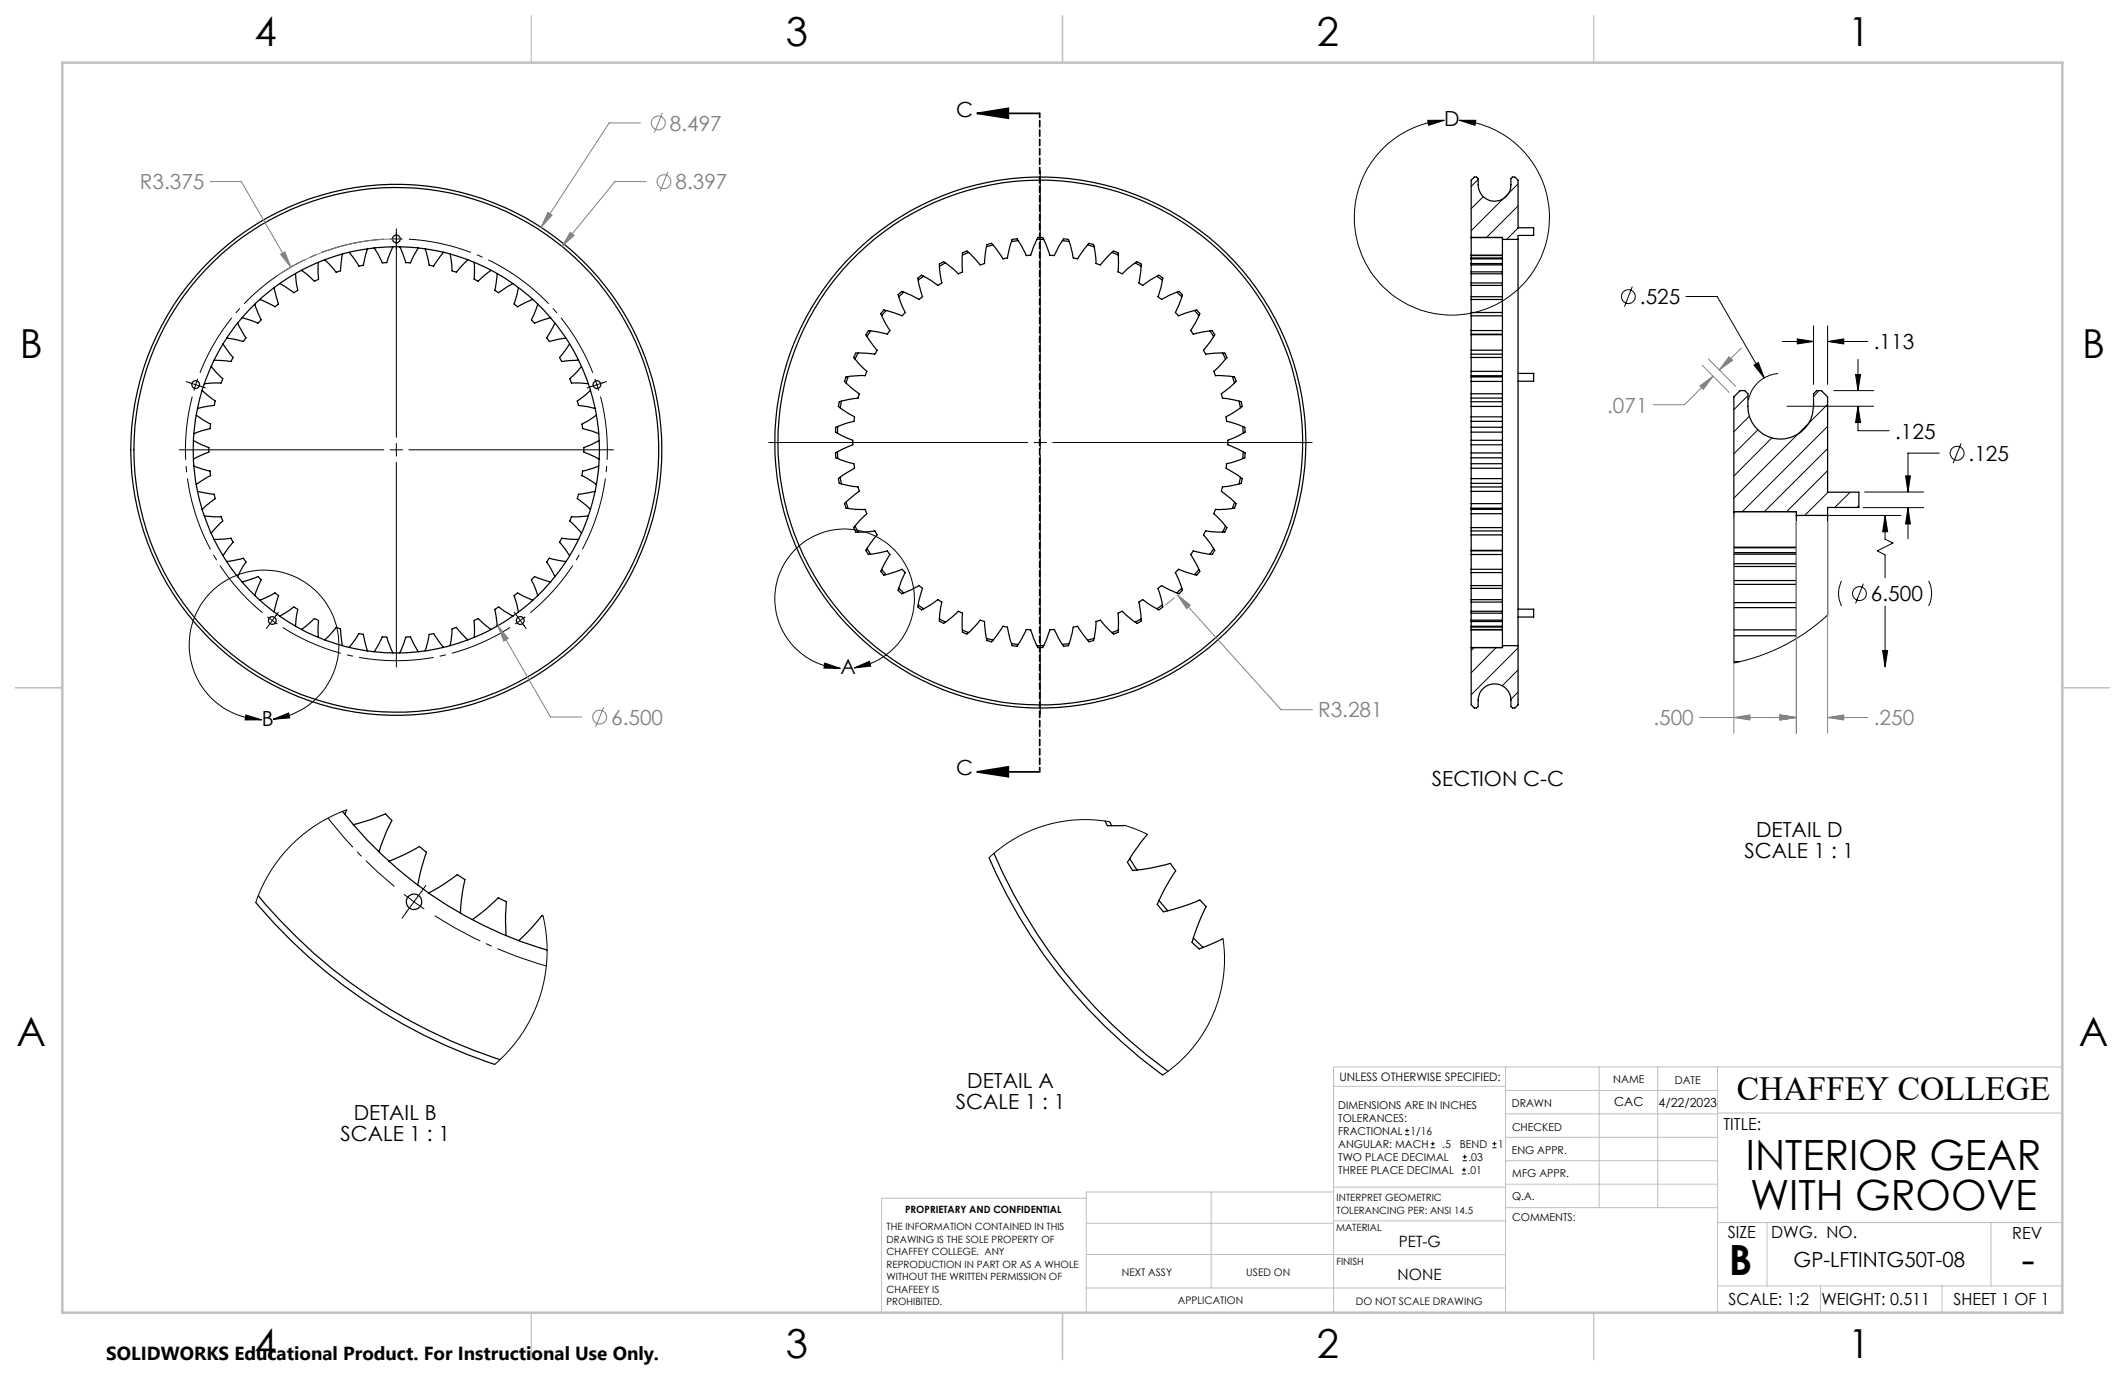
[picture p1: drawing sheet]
<svg xmlns="http://www.w3.org/2000/svg" width="432mm" height="279mm" viewBox="0 0 432 279" stroke-linecap="round" stroke-linejoin="round" font-family="sans-serif">
<g fill="none" stroke="#000" stroke-width=".25">
<path d="M55.7 58.4l.6 2.5a.79 .79 0 0 1-.2 1.3l-.2 .1-3.1-1.4M60 55.6l.5 3.4-.2 .1a.81 .81 0 0 1-1.3-.1l-2.2-1.4M64.7 53.3v2.6a.79 .79 0 0 1-.6 1.1l-.2 .2-2.7-2.3M69.6 51.6l-.3 2.6a.84 .84 0 0 1-.9 1.1h-.1l-2.3-2.5M74.7 50.6l-.7 2.5a.81 .81 0 0 1-.8 .9l-.3 .1-2-2.8M79.8 50.1l-1.2 3.3h-.9l-1.7-3M81.2 50.1l1.2 3.3h.3a.77 .77 0 0 0 1-.8l1.3-2.2M86.4 50.6l.8 3.3 .7 .1 .2 .1 2-2.8M91.5 51.6l.3 2.6a.75 .75 0 0 0 .7 1l.2 .1 2.4-2.5M96.4 53.3v2.6a.83 .83 0 0 0 .5 1.1l.3 .2 2.6-2.3M101 55.6l-.5 3.4 .3 .1a.77 .77 0 0 0 1.2-.1l2.2-1.4M105.3 58.4l-.8 3.4 .1 .1a.77 .77 0 0 0 1.3 0l2.4-1"/>
<path d="M182.5 59.9l.2-.2a.93 .93 0 0 1 1.4-.2l2.7 1.4 .7-.6-.8-2.8a.93 .93 0 0 1 .4-1.4l.2-.2 .8 .5 2.5 1.6 .8-.5-.5-2.9a.88 .88 0 0 1 .6-1.3l.2-.1 .5 .2 2.5 2.2 .9-.4-.1-2.9a.92 .92 0 0 1 .8-1.2l.2-.1 .7 .6 2 2.2 .9-.2 .1-2 .4-1.9 .9-.2 2.3 3.1 .9-.2 .7-2.8a.94 .94 0 0 1 1-1.1h.3l.7 1.2 1.1 2.2h.9l1.5-3.6h1l.6 1.3 .8 2.3h.7h.2l.9-1.7 1-1.7h.3a.94 .94 0 0 1 1 1.1l.7 2.8 .3 .1 .6 .1 1.7-2.4a.93 .93 0 0 1 1.4-.5l.3 .9 .3 3 .9 .2 2.7-2.8 .3 .1 .6 .3 .1 1.9-.1 1.9 .1 .1 .7 .3 3-2.4 .9 .5-.4 3.9 .7 .4 1.6-1.1 1.7-1 .8 .6-.4 1.9-.6 1.9 .7 .6 1.7-1 1.9-.7 .7 .7-.8 2.3-.7 1.3 .7 .7 2.3-.8 1.4-.4 .1 .1 .5 .6-.8 1.8-1.1 1.7 .6 .7 3.8-.7 .5 .8-1 1.6-1.3 1.6 .3 .4 .2 .4 1.9-.2h2l.4 .8-2.7 2.9 .4 .8 3.9 .3 .2 .8a10.9 10.9 0 0 1-2.9 2.6l.2 .9 3.3 .6 .5 .1 .1 .3a.89 .89 0 0 1-.7 1.3l-1.6 1a.84 .84 0 0 0-.8 1.2v.2l1.9 .5 1.8 .7 .1 1-3.5 1.7v.9l3.5 1.6-.1 1-1.8 .7-1.9 .5-.1 .9 2.5 1.6a.96 .96 0 0 1 .6 1.4l-1.4 .5-2.4 .4-.2 .8 .4 .3a9.9 9.9 0 0 1 2.5 2.3l-.2 .9-2 .2h-1.9l-.4 .9 2.7 2.8-.4 .9-3.9-.2-.2 .4-.3 .4 1.3 1.5 1 1.6-.5 .9-3.8-.8-.6 .8 1.9 3.4-.5 .7-.1 .1-.5-.1-3.2-1.1-.7 .6 .7 1.4 .8 2.3-.7 .6-1.9-.7-1.7-.9-.7 .6 .6 1.8 .4 1.9-.8 .6-1.7-.9-1.6-1.2-.7 .5 .4 3.9-.9 .5-3-2.5-.7 .3-.1 .1 .1 1.9-.1 2-.6 .2-.3 .1-2.7-2.8-.9 .3-.1 1.5-.4 2.4-.9 .2-2.3-3.2-.9 .2-1 3.8-1 .1-1-1.6-.9-1.8-.8 .1-1.5 3.6h-1l-1.5-3.6-.9-.1-.8 1.8-1 1.6-1-.1-.5-1.4-.5-2.4-.9-.2-2.3 3.2-.9-.2-.4-2-.1-1.9-.9-.3-2.7 2.8-.9-.3v-3.9l-.1-.1-.8-.3-1.4 1.3-1.6 1.2-.7-.4a10 10 0 0 1 .4-4l-.8-.5-2.5 1.7a.98 .98 0 0 1-1.5-.1l.1-1 .8-2.8-.7-.6-3.6 1.6-.7-.6 .8-2.3 .6-1.4v-.1l-.6-.5-3.7 1.2-.6-.8 1.8-3.4-.5-.8-3.8 .8-.6-.9 2.3-3.1-.4-.8-3.9 .2-.4-.9 2.6-2.9-.3-.8h-2l-1.9-.2-.3-1 3-2.5-.2-.7-3.9-.9-.1-.9 3.2-2.2-.1-.9-2.8-.8-.9-.4v-.3v-.7l3.5-1.6v-.9l-3.5-1.7v-1l1.9-.7 1.8-.5 .1-.4v-.5l-3.2-2.1 .1-1 3.9-.7 .2-.8-3-2.6 .3-.9 3.9-.3 .3-.8-2.6-2.9 .4-.8h1.9l2 .2 .1-.2 .3-.6-2.3-3.2 .6-.8 3.8 .7 .1-.2 .4-.5-1-1.7-.8-1.8 .6-.7 3.7 1.2 .6-.7-.6-1.3zM183.7 59.4l-1.1 .9M187.7 56.1l-1.1 .8M192.1 53.4l-1.2 .7M196.9 51.3l-1.4 .5M201.8 49.8l-1.4 .3M206.9 48.9l-1.4 .2M210.7 48.6h1.4M215.9 48.9l1.3 .2M221 49.8l1.3 .3M226 51.3l1.2 .5M230.7 53.4l1.2 .7"/>
<path d="M235.1 56.1l1.1 .8M239.1 59.4l1 .9M298.9 48.3v-11.7l.7-.6h.4l.4 .3a3.7 3.7 0 0 0 2.6 4.5 3.3 3.3 0 0 0 4-3.2v-1.3l.3-.3h.5l.7 .6v9.7h3.1v1.5h-3.1v.8M298.9 48.3h.1M298.9 48.3v3.6M298.9 51.9h.1M298.9 51.9v.5M298.9 52.4v.2M298.9 52.6v1M298.9 53.6v.2M298.9 53.8v1.4M298.9 55.2v.4"/>
<path d="M298.9 55.6v1.9M298.9 57.5v.5M298.9 58v2.3M298.9 48.3h6.4v.3M298.9 51.9h6.4M298.9 52.4h6.4M298.9 52.6h6.4M298.9 53.6h6.4M298.9 53.8h6.4M298.9 55.2h6.4M298.9 55.6h6.4M298.9 57.5h6.4"/>
<path d="M298.9 58h6.4M305.3 48.6h.1M305.3 48.6v3.3M305.3 51.9h.1M305.3 51.9v.5M305.3 52.4v.2M305.3 52.6v1M305.3 53.6v.2M305.3 53.8v1.4M305.3 55.2v.4M305.3 55.6v1.9M305.3 57.5v.5"/>
<path d="M305.3 58v2.3M305.3 48.6h3.2M308.5 48.6v82.6M41.1 79.3l2.6 2.2v.2a.76 .76 0 0 1-1 .8l-2.6 .5M42.9 74.5l1.7 1.9a.83 .83 0 0 1 .4 1.3l-.1 .1-3.4 .2M45.3 69.9l2.1 2.7-.3 .6-.2 .2-3.4-.2M48.3 65.7l1.7 3-.2 .1a.77 .77 0 0 1-1.2 .4l-2.6-.5M51.8 61.8l.9 2.4a.85 .85 0 0 1-.2 1.4l-3.3-1M109.3 61.8l-.9 2.4a.8 .8 0 0 0 .1 1.4l3.4-1M112.8 65.7l-1.7 3 .2 .2 .3 .5 3.4-.7M115.7 69.9l-1.4 2.1a.8 .8 0 0 0-.2 1.3v.1l3.5-.2M118.2 74.5l-1.8 1.9a.83 .83 0 0 0-.3 1.3l3.5 .3"/>
<path d="M120 79.3l-2.7 2.2 .1 .2a.76 .76 0 0 0 1 .8l2.5 .5M172.4 76.5l-.5 1.3M174.3 71.7l-.6 1.3M176.9 67.2l-.7 1.2M180 63.1l-.9 1M242.7 63.1l.9 1M245.9 67.2l.7 1.2M248.4 71.7l.6 1.3M250.4 76.5l.5 1.3M298.9 60.3v.6M298.9 63.5v.7M298.9 60.9v2.6"/>
<path d="M298.9 64.2v3M298.9 67.2v.7M298.9 68v3.2M298.9 71.2v.8M298.9 72.6v2.9M298.9 75.5v.8M298.9 76.3v.3M298.9 77.5v2.5M298.9 72v.6M298.9 76.6v.9M298.9 67.9v.1M298.9 60.3h6.4"/>
<path d="M298.9 60.9h6.4M298.9 63.5h6.4M298.9 67.2h6.4M298.9 67.9h6.4M298.9 68h6.4M298.9 71.2h6.4M298.9 72h6.4M298.9 72.6h6.4M298.9 75.5h6.4M298.9 76.3h6.4M298.9 76.6h6.4M298.9 77.5h6.4"/>
<path d="M305.3 76.3v3.7M305.3 72v3.5M305.3 67.9v3.3M305.3 60.3v.6M305.3 63.5v.7h-6.4M305.3 60.9v2.6M305.3 64.1v3.1M305.3 67.2v.7M305.3 71.2v.8M305.3 75.5v.8M308.5 75.9h3.1M311.6 75.9v1.6h-3.1"/>
<path d="M311.6 75.9h.1M39.3 89.5l1.5 .8 1.6 .6v.3a.76 .76 0 0 1-.8 1l-2.3 1.1M39.4 94.7l3.3 1 .1 1-2.9 1.8M39.9 84.3l2.9 1.9-.1 .9-3.3 1M40.1 99.8l3.4 .6 .1 .5 .1 .4-2.6 2.2M120.9 99.8l-3.4 .6-.2 .9 2.7 2.2M121.2 84.3l-2.9 1.9 .1 .8 3.3 1.1M121.7 94.7l-3.3 1v.1l-.1 .9 2.9 1.8M121.7 89.5l-3.1 1.4v.3a.76 .76 0 0 0 .8 1l2.3 1.1M170.1 91.8l.2 1.4M170.3 86.6l-.2 1.4M170.7 97l.3 1.3"/>
<path d="M171 81.5l-.3 1.4M251.8 81.5l.3 1.4M252.1 97l-.3 1.3M252.5 86.6l.1 1.4M252.6 91.8l-.1 1.4M298.9 99v.8M298.9 99.8v2.5M298.9 80v.9M298.9 98.2v.8M298.9 80.9v.7M298.9 95.1v2.2M298.9 94.2v.9"/>
<path d="M298.9 84.7v.9M298.9 82.6v2.1M298.9 93v1.2M298.9 85.6v1.2M298.9 87.8v1.7M298.9 89.5v.9M298.9 90.4v1.6M298.9 97.3v.9M298.9 81.6v1M298.9 92v1M298.9 86.8v1M298.9 99h6.4"/>
<path d="M298.9 99.8h6.4M298.9 80h6.4M298.9 80.9h6.4M298.9 98.2h6.4M298.9 81.6h6.4M298.9 97.3h6.4M298.9 95.1h6.4M298.9 94.2h6.4M298.9 84.7h6.4M298.9 85.6h6.4M298.9 82.6h6.4M298.9 93h6.4"/>
<path d="M298.9 86.8h6.4M298.9 87.8h6.4M298.9 89.5h6.4M298.9 90.4h6.4M298.9 92h6.4M305.3 99.8v3.7M305.3 95.1v3.9M305.3 90.4v3.8M305.3 85.6v3.9M305.3 80.9v3.8M305.3 99v.8M305.3 80v.9"/>
<path d="M305.3 94.2v.9M305.3 84.7v.9M305.3 89.5v.9M41.5 104.8l2.1 .2h1.3l.4 .9-2.4 2.5M43.5 109.6l3.4-.2 .5 .8-2.1 2.7M46 114.1l3.4-.7 .4 .6 .2 .2-1.7 3M49.2 118.3l3.2-1.1 .2 .1a.76 .76 0 0 1 .1 1.3l-.9 2.4M111.9 118.3l-2.5-.8a.82 .82 0 0 0-1.3 .2l-.1 .1 1.3 3.2M115 114.1l-3.4-.7-.1 .2a.79 .79 0 0 0 0 1.3l1.3 2.3M117.6 109.6l-3.5-.2-.4 .8 2 2.7M119.6 104.8l-3.5 .2-.2 .7-.1 .2 2.4 2.5M171.9 102l.5 1.3"/>
<path d="M173.7 106.9l.6 1.2M176.2 111.4l.7 1.2M179.1 115.7l.9 1.1M182.6 119.5l1.1 1M240.1 119.5l-1 1M243.6 115.7l-.9 1.1M246.6 111.4l-.7 1.2M249 106.9l-.6 1.2M250.9 102l-.5 1.3M298.9 119v.6M298.9 119.6v2.2M298.9 115.7h6.4v.6"/>
<path d="M298.9 115.7v.6M298.9 116.3v2.7M298.9 112.7v3M298.9 111.9v.8M298.9 107.9v.8M298.9 108.7v3.1M298.9 104.4v2.8M298.9 103.5v.9M298.9 103.3v.2M298.9 107.2v.7M298.9 102.3v1M298.9 111.8v.1"/>
<path d="M298.9 119h6.4M298.9 119.6h6.4M298.9 116.3h6.4M298.9 112.7h6.4M298.9 111.9h6.4M298.9 107.9h6.4M298.9 108.7h6.4M298.9 111.8h6.4M298.9 107.2h6.4M298.9 104.4h6.4M298.9 103.5h6.4M298.9 103.3h6.4"/>
<path d="M298.9 102.3h6.4M305.3 108.7v3.2M305.3 104.4v3.5M305.3 119v.6M305.3 119.6v2.2M305.3 116.3v2.7M305.3 112.7v3M305.3 111.9v.8M305.3 107.9v.8M305.3 103.5v.9M352.3 104v-23.4l1.3-1.2h.9l.7 .6v2.6a6.7 6.7 0 0 0 6.6 6.6 6.7 6.7 0 0 0 6.7-6.6v-2.6l.6-.6h1l1.3 1.2v19.4h6.3v3.1h-6.3v1.6M352.3 104h.1"/>
<path d="M352.3 104v7.2M352.3 111.2v.1M352.3 111.3v1M352.3 112.3v.3M352.3 112.6v1.9M352.3 114.5v.6M352.3 115.1v2.9M352.3 118v.7M352.3 118.7v3.7M352.3 104h12.7v.7M352.3 111.2h12.7M352.3 111.3h12.7"/>
<path d="M352.3 112.3h12.7M352.3 112.6h12.7M352.3 114.5h12.7M352.3 115.1h12.7M352.3 118h12.7M352.3 118.7h12.7M365 104.7h.1M365 104.7v6.5M365 111.2v.1M365 111.3v1M365 112.3v.3M365 112.6v1.9"/>
<path d="M365 114.5v.6M365 115.1v2.9M365 118v.7M365 118.7v3.7M365 104.7h6.4M371.4 104.7v20.3M52.8 122l3.1-1.5 .2 .1a.79 .79 0 0 1 .2 1.3l-.6 2.5M56.8 125.2l2.9-1.9 .2 .1a.78 .78 0 0 1 .4 1.3l-.3 2.5M61.2 127.9l2.7-2.2 .7 .3 .1 .1v3.4M66 130l1.8-1.8a.77 .77 0 0 1 1.2-.5l.2 .1 .4 3.4M70.9 131.6l2-2.9 .9 .2 .9 3.4M76 132.4l1.7-3h.7l.2 .1 1.2 3.2"/>
<path d="M85 132.4l-1.6-3h-.7l-.3 .1-1.2 3.2M90.1 131.6l-2-2.9-.9 .2-.8 3.4M95.1 130l-1.8-1.8a.77 .77 0 0 0-1.2-.5l-.2 .1-.4 3.4M99.8 127.9l-2.6-2.2-.3 .1a.77 .77 0 0 0-.5 1.1v2.6M104.2 125.2l-2.9-1.9-.2 .1-.6 .4 .5 3.4M108.3 122l-2.4-1.1a.77 .77 0 0 0-1.3 0l-.1 .2 .8 3.3M186.6 122.9l1.1 .8M190.9 125.8l1.2 .6M195.5 128.1l1.4 .5M200.4 129.7l1.4 .4M205.5 130.8l1.4 .2M210.7 131.2h1.4"/>
<path d="M217.2 130.8l-1.3 .2M222.3 129.7l-1.3 .4M227.2 128.1l-1.2 .5M231.9 125.8l-1.2 .6M236.2 122.9l-1.1 .8M298.9 131.6h.1M298.9 128v3.6M298.9 127.9v.1M298.9 127.2v.2M298.9 126.3v.9M298.9 126v.3M298.9 124.6v1.4"/>
<path d="M298.9 124.2v.4M298.9 122.3v1.9M298.9 121.8v.5M298.9 127.4v.5M298.9 128h6.4M298.9 127.9h6.4M298.9 127.4h6.4M298.9 127.2h6.4M298.9 126.3h6.4M298.9 126h6.4M298.9 124.6h6.4M298.9 124.2h6.4"/>
<path d="M298.9 122.3h6.4M298.9 121.8h6.4M305.3 131.2h.1M305.3 128v3.2M305.3 127.9v.1M305.3 127.4v.5M305.3 127.2v.2M305.3 126.3v.9M305.3 126v.3M305.3 124.6v1.4M305.3 124.2v.4M305.3 122.3v1.9"/>
<path d="M305.3 121.8v.5M305.3 131.2v.4h-6.4M305.3 131.2h3.2M308.5 131.2v12l-.7 .7h-.5l-.3-.4a3.8 3.8 0 0 0-1.8-4.2 3.3 3.3 0 0 0-4.8 3v1.2l-.4 .4h-.4l-.7-.7v-11.6M308.5 123.8h3.1v1.6h-3.1M352.3 122.4v1.1M352.3 128v1.2M352.3 123.5v4.5M352.3 134.4v.3M352.3 129.2v5.2M352.3 128h12.7M352.3 122.4h12.7"/>
<path d="M352.3 123.5h12.7M352.3 129.2h12.7M352.3 134.4h1.2M365 122.4v1.1M365 128v1.2M365 123.5v4.5M365 129.2v.6M69.6 164.9a82.2 82.2 0 0 0 41.6 28.1M70.4 164.6l-.4 .9M71.8 167.6l3.3-1 3.3-1.2 1.2 1.3-1.1 2.4-1.5 4M79 175l3.2-1.4 3-1.6 1.5 1.2a37.8 37.8 0 0 0-1.8 6.6M201 174.3a107.5 107.5 0 0 0 35.3 44.1"/>
<path d="M202 173.4a106.5 106.5 0 0 0 35.3 44.3M224.5 166.8l.5 1 3.6-.1M225.5 167l.4 .8M229.6 174.4l1.4 2.4M233.2 169.5l-1.4 1.7-2.7 4 1.1 1.7a39.2 39.2 0 0 0 7.6-1.5l1.1 1.6a38.4 38.4 0 0 0-3.7 6.8l1.2 1.5a40.1 40.1 0 0 0 7.4-2.4l1.3 1.3a44 44 0 0 0-2.9 7.3l1.5 1.3 4.8-2.1M52 183.4a107.4 107.4 0 0 0 48.5 32.9M52.5 182a106.3 106.3 0 0 0 49.1 33.3M87.1 181.5a36 36 0 0 0 5.8-3.8l1.6 1-.8 4.3-.1 2.6M96 186.9a34 34 0 0 0 5.2-4.5l1.7 .8-.2 2.6 .1 4.3M110.3 186.2l-.2-.1a36.9 36.9 0 0 1-4.7 5M235.5 183l1.8 2.1M242.5 190.6l2 1.9"/>
<circle cx="80.5" cy="48.5" r=".8"/>
<circle cx="39.7" cy="78.2" r=".79"/>
<circle cx="121.3" cy="78.2" r=".8"/>
<circle cx="80.5" cy="91.4" r="53.3"/>
<circle cx="80.5" cy="91.4" r="54"/>
<circle cx="80.5" cy="91.4" r="41.3"/>
<circle cx="211.4" cy="89.9" r="54"/>
<circle cx="211.4" cy="89.9" r="53.3"/>
<circle cx="55.3" cy="126.1" r=".79"/>
<circle cx="105.7" cy="126.1" r=".79"/>
<circle cx="84.1" cy="183.2" r="1.58"/>
</g>
<g fill="none" stroke="#000" stroke-width=".2">
<path d="M211.4 34.7v52.7M290.1 24.4h3.4l-3.2 1.1zM293.5 24.4a19.8 19.8 0 0 0-15.8 29.4 19.8 19.8 0 0 0 33.3 2.2 19.8 19.8 0 0 0-12-31.2l-2.5-.4M296.5 24.4h3.4l-.2 1.1zM300.4 36.5l-1.5 1.4M301.4 39.9l-2.5 2.5M308.5 37.4l-9.6 9.5M79.3 48.6h2.5M80.5 46.5v42.4M308.5 41.8l-6.5 6.5M308.5 46.3l-2.4 2.3M311.6 47.7l-.1 .1"/>
<path d="M331.7 58.2l-1.6 4.1M37.8 77.5l3.9 1.3M40.2 77l-.8 2.4M120.9 77l.8 2.4M123.3 77.5l-4 1.3M342.6 60.3h6.3l9.6 16.5M356.4 74.2l.9-.5 1.2 3.1zM361.3 75.9a6.6 6.6 0 0 0-6 5.4M362.2 69.4h6.3M365.2 68.9l3.3 .5-3.3 .5zM368.5 66.2v11.9M369.6 79.4l-1.1 1.1"/>
<path d="M371.4 69.4l3.2-.5v1zM371.4 66.2v11.9M371.4 69.4h8.2M372.6 79.4h8.1M377 76.1h1.1l-.6 3.3zM377.5 73v6.4M36.4 91.4h41.6M79.3 91.4h2.5M80.5 90.1v2.6M80.5 93.9v41.6M83.1 91.4h41.6M156.2 89.9h52.6"/>
<path d="M210.1 89.9h2.6M211.4 88.7v2.5M211.4 92.5v52.6M213.9 89.9h52.7M355.2 80.4l-2.9 2.9M355.5 84.6l-3.2 3.1M357.3 87.3l-5 4.9M360.1 88.9l-7.8 7.8M363.1 82.5h17.6M371.4 82.2l-19.1 19M371.4 86.6l-17.4 17.4M371.4 91.2l-12.9 12.8"/>
<path d="M371.4 95.6l-8.4 8.4M377.5 82.6l.6 3.3h-1.1zM377.5 82.5v5h6.4M378.9 100h12M387.2 96.7h1l-.5 3.3zM394.1 92.1h-6.4v7.9M398.5 90.1l-1.6 4M366.3 104.7h19.9M371.4 104.6l-.2 .1M371.5 100l-4.8 4.7M374.2 118a5.7 5.7 0 0 0 0 5.2M376 100l-3.2 3.1"/>
<path d="M377.7 102.8l-.4 .3M378.6 103.2h12.3M378.6 118.6l-1.6 4M383 104.7l.6 3.4h-1zM383 104.7v4.9l1.6 .7-3.1 1.6 1.5 .8v4.7M387.7 103.2l.5 3.3h-1zM387.7 103.2v6.3M391.9 118a5.7 5.7 0 0 1 0 5.2M54.3 125.3l1.1 .8M55.4 126.1l1 .7M55.4 126.1l-1.3 1.6M56.6 124.4l-1.2 1.7"/>
<path d="M104.5 124.4l2.4 3.3M106.8 125.3l-2.1 1.5M167.6 134.7l3.1 1.1-3.3-.1zM173.6 135.7a14.2 14.2 0 0 0 9.8-22 14.2 14.2 0 0 0-24.1 .9 14.2 14.2 0 0 0 11.4 21.2M173.6 135.7l3.1-1.3 .2 1zM299.5 131.6l-.6 .6M304 131.6l-5.1 5.1M308.5 131.7l-9.6 9.5M308.5 136.1l-3.2 3.2M371.4 125l-1.8 1.5-2.7 2.1-4.1 2.4-5.2 2.3-5.3 1.4M382.6 132.2h1l-.6 3.3zM383 123.2v12.3"/>
<path d="M50 145.3l3.2 1h-3.4zM55.5 146.2a15.2 15.2 0 0 0 10.8-23.7 15.2 15.2 0 0 0-26 1.2 15.2 15.2 0 0 0 12.9 22.6M55.5 146.2l3.1-1.3 .3 1zM308.5 140.6l-1.5 1.5M70.4 164.6l-3 1.2-2.6 1.5-3.2 2.2-2.5 2.3-2.3 2.6-2.2 3.2-1.5 3-1.1 2.8M86.5 179.9l-2.4 3.3M225.5 167l-3.3-.4h-3.5l-3.8 .5-2.8 .7-2.7 1-3.6 1.8-2.7 1.9-2.1 1.8M228.6 167.7l2.4 .9 2.2 .9M82.1 181.7l2 1.5M84.1 183.2l2.1 1.5M84.1 183.2l-2.4 3.4M110.3 186.2l.7 3.8 .2 4.5-.4 3.7-.9 3.7-1.5 4-2.2 3.9-2.8 3.7-2.9 2.8"/>
<path d="M248.5 190.7l.3 3.1-.2 4.4-.8 4.3-1.2 3.5-1.9 3.7-2.3 3.2-2.5 2.7-2 1.6-1.6 1.2M285.5 230.6h.8M285.5 229.7h.8M285.9 229.3v.9M290.7 233.2h.8M290.7 232.4h.8M291.1 232v.8M297.1 238.5h.8M297.1 237.7h.8M297.2 235.9h.9M297.2 235.1h.9M297.5 237.3v.8"/>
<path d="M297.6 234.6v.9M303.2 233.2h.9M303.2 232.4h.9M303.7 232v.8"/>
<circle cx="330.9" cy="60.3" r="1.4"/>
<circle cx="397.7" cy="92.1" r="1.42"/>
<circle cx="377.8" cy="120.6" r="1.4"/>
</g>
<g fill="none" stroke="#808080" stroke-width=".2">
<path d="M42.7 36.9h6.3l10.1 17.4M130.1 25h-6.3l-13.8 21.2M131.3 36.9h-6.3l-10.8 13.2M134.6 23l-1.6 4M135.7 34.9l-1.6 4M57 51.7l.9-.5 1.2 3.1zM81.3 48.5a43.2 43.2 0 0 0-24.9 7.5M111.3 43.1l.9 .6-2.2 2.5zM115.9 47.2l.8 .6-2.5 2.3zM345.4 78.4l2.7-2-2 2.7zM345.9 74.2l5.5 5.6M347.1 72.9l5.6 5.6"/>
<path d="M348.1 76.4l-5.8 5.8h-6.3M351.3 72.5l.8 .7-2.7 2zM353.9 70.7l-4.5 4.5M352.3 105.2v43.8M365 106v43M371.4 106v43M101.2 127.1l10.7 18.6h6.3M101.2 127.1l2.1 2.7-.9 .5zM238.6 121.5l-1.7 1.4M239.3 120.9l21 23.3h6.4M239.3 120.9l2.6 2.1-.8 .7zM122.7 143.7l-1.7 4"/>
<path d="M345.3 145.8h19.7M352.3 145.8l3.3-.5v1zM361.7 145.3l3.3 .5-3.3 .5zM371.4 145.8h8.2M371.4 145.8l3.3-.5v1z"/>
<circle cx="133.8" cy="25" r="1.41"/>
<circle cx="134.9" cy="36.9" r="1.4"/>
<circle cx="121.8" cy="145.7" r="1.41"/>
</g>
<path d="M78 48.6a42.9 42.9 0 0 0-37.4 27.2M120.5 75.8a42.9 42.9 0 0 0-37.4-27.2M39.1 80.6a42.9 42.9 0 0 0 14.2 43.9M57.4 127.5a42.9 42.9 0 0 0 46.2 0M107.7 124.5a42.9 42.9 0 0 0 14.3-43.9" fill="none" stroke="#000" stroke-width=".2" stroke-dasharray="15.2 1.3 1.3 1.3" stroke-dashoffset="2.3" stroke-linecap="butt"/>
<path d="M66.7 166.2a83.3 83.3 0 0 0 13.4 13.9" fill="none" stroke="#000" stroke-width=".2" stroke-dasharray="15.2 1.3 1.3 1.3" stroke-dashoffset="7.4" stroke-linecap="butt"/>
<path d="M88.3 186.1a84.2 84.2 0 0 0 22.7 10.2" fill="none" stroke="#000" stroke-width=".2" stroke-dasharray="15.2 1.3 1.3 1.3" stroke-dashoffset="4.7" stroke-linecap="butt"/>
<path d="M198.5 23l6.4-1v2zM198.5 23h12.7M198.5 156.8l6.4-1v2zM198.5 156.8h12.7" fill="none" stroke="#000" stroke-width=".35"/>
<path d="M211.3 23v133.8" fill="none" stroke="#000" stroke-width=".35" stroke-dasharray="1.3 .6" stroke-dashoffset=".4"/>
<g fill="none" stroke="#c0c0c0" stroke-width=".2">
<path d="M305.9 216.8v49.9M324.9 216.8v28.6M336.8 216.8v28.6M349 216.8v49.9M419.1 216.8h-148.1v49.9M271 220.7h34.9M305.9 231.1h43.1M305.9 226.3h43.1M305.9 221.6h43.1M305.9 235.9h43.1M349 226.2h70.1M220.7 248.6h50.3"/>
<path d="M220.7 254.9h50.3M220.7 243.5h-41.6v23.2M246.1 242.2v19.5M271 255h34.9M271 248.1h35M271 242.2h-50.3v24.5M271 241.2h35M305.9 240.6h43.1M306 245.4h43M349 248.4h70.1M359.1 248.4v12.9M404.6 248.4v12.9"/>
<path d="M220.7 261.7h85.2M349 261.3h70.1M369.9 261.3v5.4M394.6 261.3v5.4"/>
</g>
<path d="M108 3.2v9.5M215.9 3.2v9.5M323.8 3.2v9.5M3.1 139.7h9.6M419.1 139.7h9.5M108 266.7v9.6M215.9 266.7v9.6M323.8 266.7v9.6" fill="none" stroke="#c0c0c0" stroke-width=".25"/>
<path d="M12.7 12.7h406.4v254h-406.4z" fill="none" stroke="#c0c0c0" stroke-width=".5"/>
<g fill="#000">
<path d="M198.5 23l6.4-1v2zM198.5 156.8l6.4-1v2z"/>
<path d="M173.6 135.7l3.1-1.3 .2 1zM167.6 134.7l3.1 1.1-3.3-.1zM55.5 146.2l3.1-1.3 .3 1zM50 145.3l3.2 1h-3.4zM290.1 24.4h3.4l-3.2 1.1zM296.5 24.4h3.4l-.2 1.1z"/>
<path d="M382.6 132.2h1l-.6 3.3zM383 104.7l.6 3.4h-1zM387.7 103.2l.5 3.3h-1zM387.2 96.7h1l-.5 3.3zM356.4 74.2l2.1 2.6-1.2-3.1zM377.5 82.5l.6 3.4h-1.1zM377 76.1h1.1l-.6 3.3zM371.4 69.4l3.3-.5v1zM365.2 68.9l3.3 .5-3.3 .5z"/>
</g>
<path d="M239.3 120.9l1.8 2.8 .8-.7zM101.2 127.1l1.2 3.2 .9-.5zM57 51.7l2.1 2.6-1.2-3.1zM115.9 47.2l-1.7 2.9 2.5-2.3zM111.3 43.1l-1.3 3.1 2.2-2.5zM345.4 78.4l2.7-2-2 2.7zM351.3 72.5l.8 .7-2.7 2zM361.7 145.3l3.3 .5-3.3 .5zM371.4 145.8l3.2-.5v1zM361.7 145.3l3.3 .5-3.3 .5zM352.3 145.8l3.3-.5v1z" fill="#808080"/>
<g font-size="8.5">
<text x="354.8" y="237.7">INTERIOR GEAR</text>
<text x="355.6" y="245.8">WITH GROOVE</text>
<text x="351.3" y="259">B</text>
<text x="410.8" y="258.9">-</text>
</g>
<g font-size="8.1">
<text x="51.7" y="9.3">4</text>
<text x="159.7" y="9.3">3</text>
<text x="267.6" y="9.3">2</text>
<text x="375.6" y="9.3">1</text>
<text x="4" y="72.8">B</text>
<text x="423.1" y="72.8">B</text>
<text x="3.3" y="212.5">A</text>
<text x="422.4" y="212.5">A</text>
<text x="51.7" y="276">4</text>
<text x="159.7" y="276">3</text>
<text x="267.6" y="276">2</text>
<text x="375.6" y="276">1</text>
</g>
<text font-size="6.9" x="352.9" y="223.6">CHAFFEY COLLEGE</text>
<g font-size="4.2">
<text x="194.3" y="23.7">C</text>
<text x="293.5" y="25.6">D</text>
<text x="333.2" y="61.8">.525</text>
<text x="380.8" y="71">.113</text>
<text x="385.1" y="89.1">.125</text>
<text x="400" y="93.6">.125</text>
<text x="380.2" y="122.2">6.500</text>
<text x="170.8" y="137">A</text>
<text x="53.2" y="147.4">B</text>
<text x="194.3" y="157.5">C</text>
<text x="291" y="159.8">SECTION C-C</text>
<text x="356.8" y="170.1">DETAIL D</text>
<text x="354.5" y="174.2">SCALE 1 : 1</text>
<text x="196.6" y="221.1">DETAIL A</text>
<text x="71.9" y="227.6">DETAIL B</text>
<text x="194.2" y="225.3">SCALE 1 : 1</text>
<text x="69.2" y="231.8">SCALE 1 : 1</text>
<text x="364.5" y="257.4">GP-LFTINTG50T-08</text>
</g>
<g font-size="4.2" fill="#808080">
<text x="136.1" y="26.5">8.497</text>
<text x="28.4" y="38.5">R3.375</text>
<text x="137.3" y="38.4">8.397</text>
<text x="326.6" y="83.8">.071</text>
<text x="124.2" y="147.3">6.500</text>
<text x="267.8" y="145.8">R3.281</text>
<text x="336" y="147.4">.500</text>
<text x="380.8" y="147.4">.250</text>
</g>
<text font-size="3.8" x="21.6" y="276.3">SOLIDWORKS Educational Product. For Instructional Use Only.</text>
<g font-size="3.4">
<text x="350.2" y="229.5">TITLE:</text>
<text x="351.1" y="251.6">SIZE</text>
<text x="359.9" y="251.6">DWG. NO.</text>
<text x="408.9" y="251.7">REV</text>
<text x="351.2" y="265.2">SCALE: 1:2</text>
<text x="370.1" y="265.3">WEIGHT: 0.511</text>
<text x="396.9" y="265.2">SHEET 1 OF 1</text>
</g>
<g font-size="3.2">
<text x="284.2" y="253.3">PET-G</text>
<text x="284" y="260.1">NONE</text>
</g>
<g font-size="2.5">
<text x="328" y="224.8">CAC</text>
<text x="337" y="224.9">4/22/2023</text>
</g>
<text font-size="2.4" x="272.2" y="219.7">UNLESS OTHERWISE SPECIFIED:</text>
<g font-size="2.2">
<text x="327.8" y="220.1">NAME</text>
<text x="340.3" y="220.2">DATE</text>
<text x="271.9" y="225.3">DIMENSIONS ARE IN INCHES</text>
<text x="271.9" y="227.9">TOLERANCES:</text>
<text x="307.2" y="224.9">DRAWN</text>
<text x="271.9" y="230.6">FRACTIONAL</text>
<text x="271.9" y="233.2">ANGULAR: MACH</text>
<text x="286.6" y="230.6">1/16</text>
<text x="293.1" y="233.2">.5</text>
<text x="296.6" y="233.2">BEND</text>
<text x="304.4" y="233.2">1</text>
<text x="307.3" y="229.8">CHECKED</text>
<text x="271.9" y="238.5">THREE PLACE DECIMAL</text>
<text x="271.9" y="235.9">TWO PLACE DECIMAL</text>
<text x="298.2" y="238.5">.01</text>
<text x="298.4" y="235.9">.03</text>
<text x="307.2" y="234.5">ENG APPR.</text>
<text x="307.3" y="239.2">MFG APPR.</text>
<text x="307.3" y="243.9">Q.A.</text>
<text x="307.3" y="248.1">COMMENTS:</text>
</g>
<g font-size="2.1">
<text x="227.9" y="259.2">NEXT ASSY</text>
<text x="253.3" y="259.2">USED ON</text>
<text x="239.3" y="265">APPLICATION</text>
<text x="275.5" y="265.1">DO NOT SCALE DRAWING</text>
</g>
<g font-size="2">
<text x="271.6" y="244.1">INTERPRET GEOMETRIC</text>
<text x="180.2" y="250">THE INFORMATION CONTAINED IN THIS</text>
<text x="183.9" y="246.4">PROPRIETARY AND CONFIDENTIAL</text>
<text x="271.5" y="250.2">MATERIAL</text>
<text x="271.6" y="246.6">TOLERANCING PER: ANSI 14.5</text>
<text x="180.2" y="252.5">DRAWING IS THE SOLE PROPERTY OF</text>
<text x="180.2" y="255.1">CHAFFEY COLLEGE. ANY</text>
<text x="180.2" y="257.6">REPRODUCTION IN PART OR AS A WHOLE</text>
<text x="271.5" y="257">FINISH</text>
<text x="180.2" y="260.1">WITHOUT THE WRITTEN PERMISSION OF</text>
<text x="180.2" y="262.6">CHAFEEY IS</text>
<text x="180.2" y="265.2">PROHIBITED.</text>
</g>
</svg>
